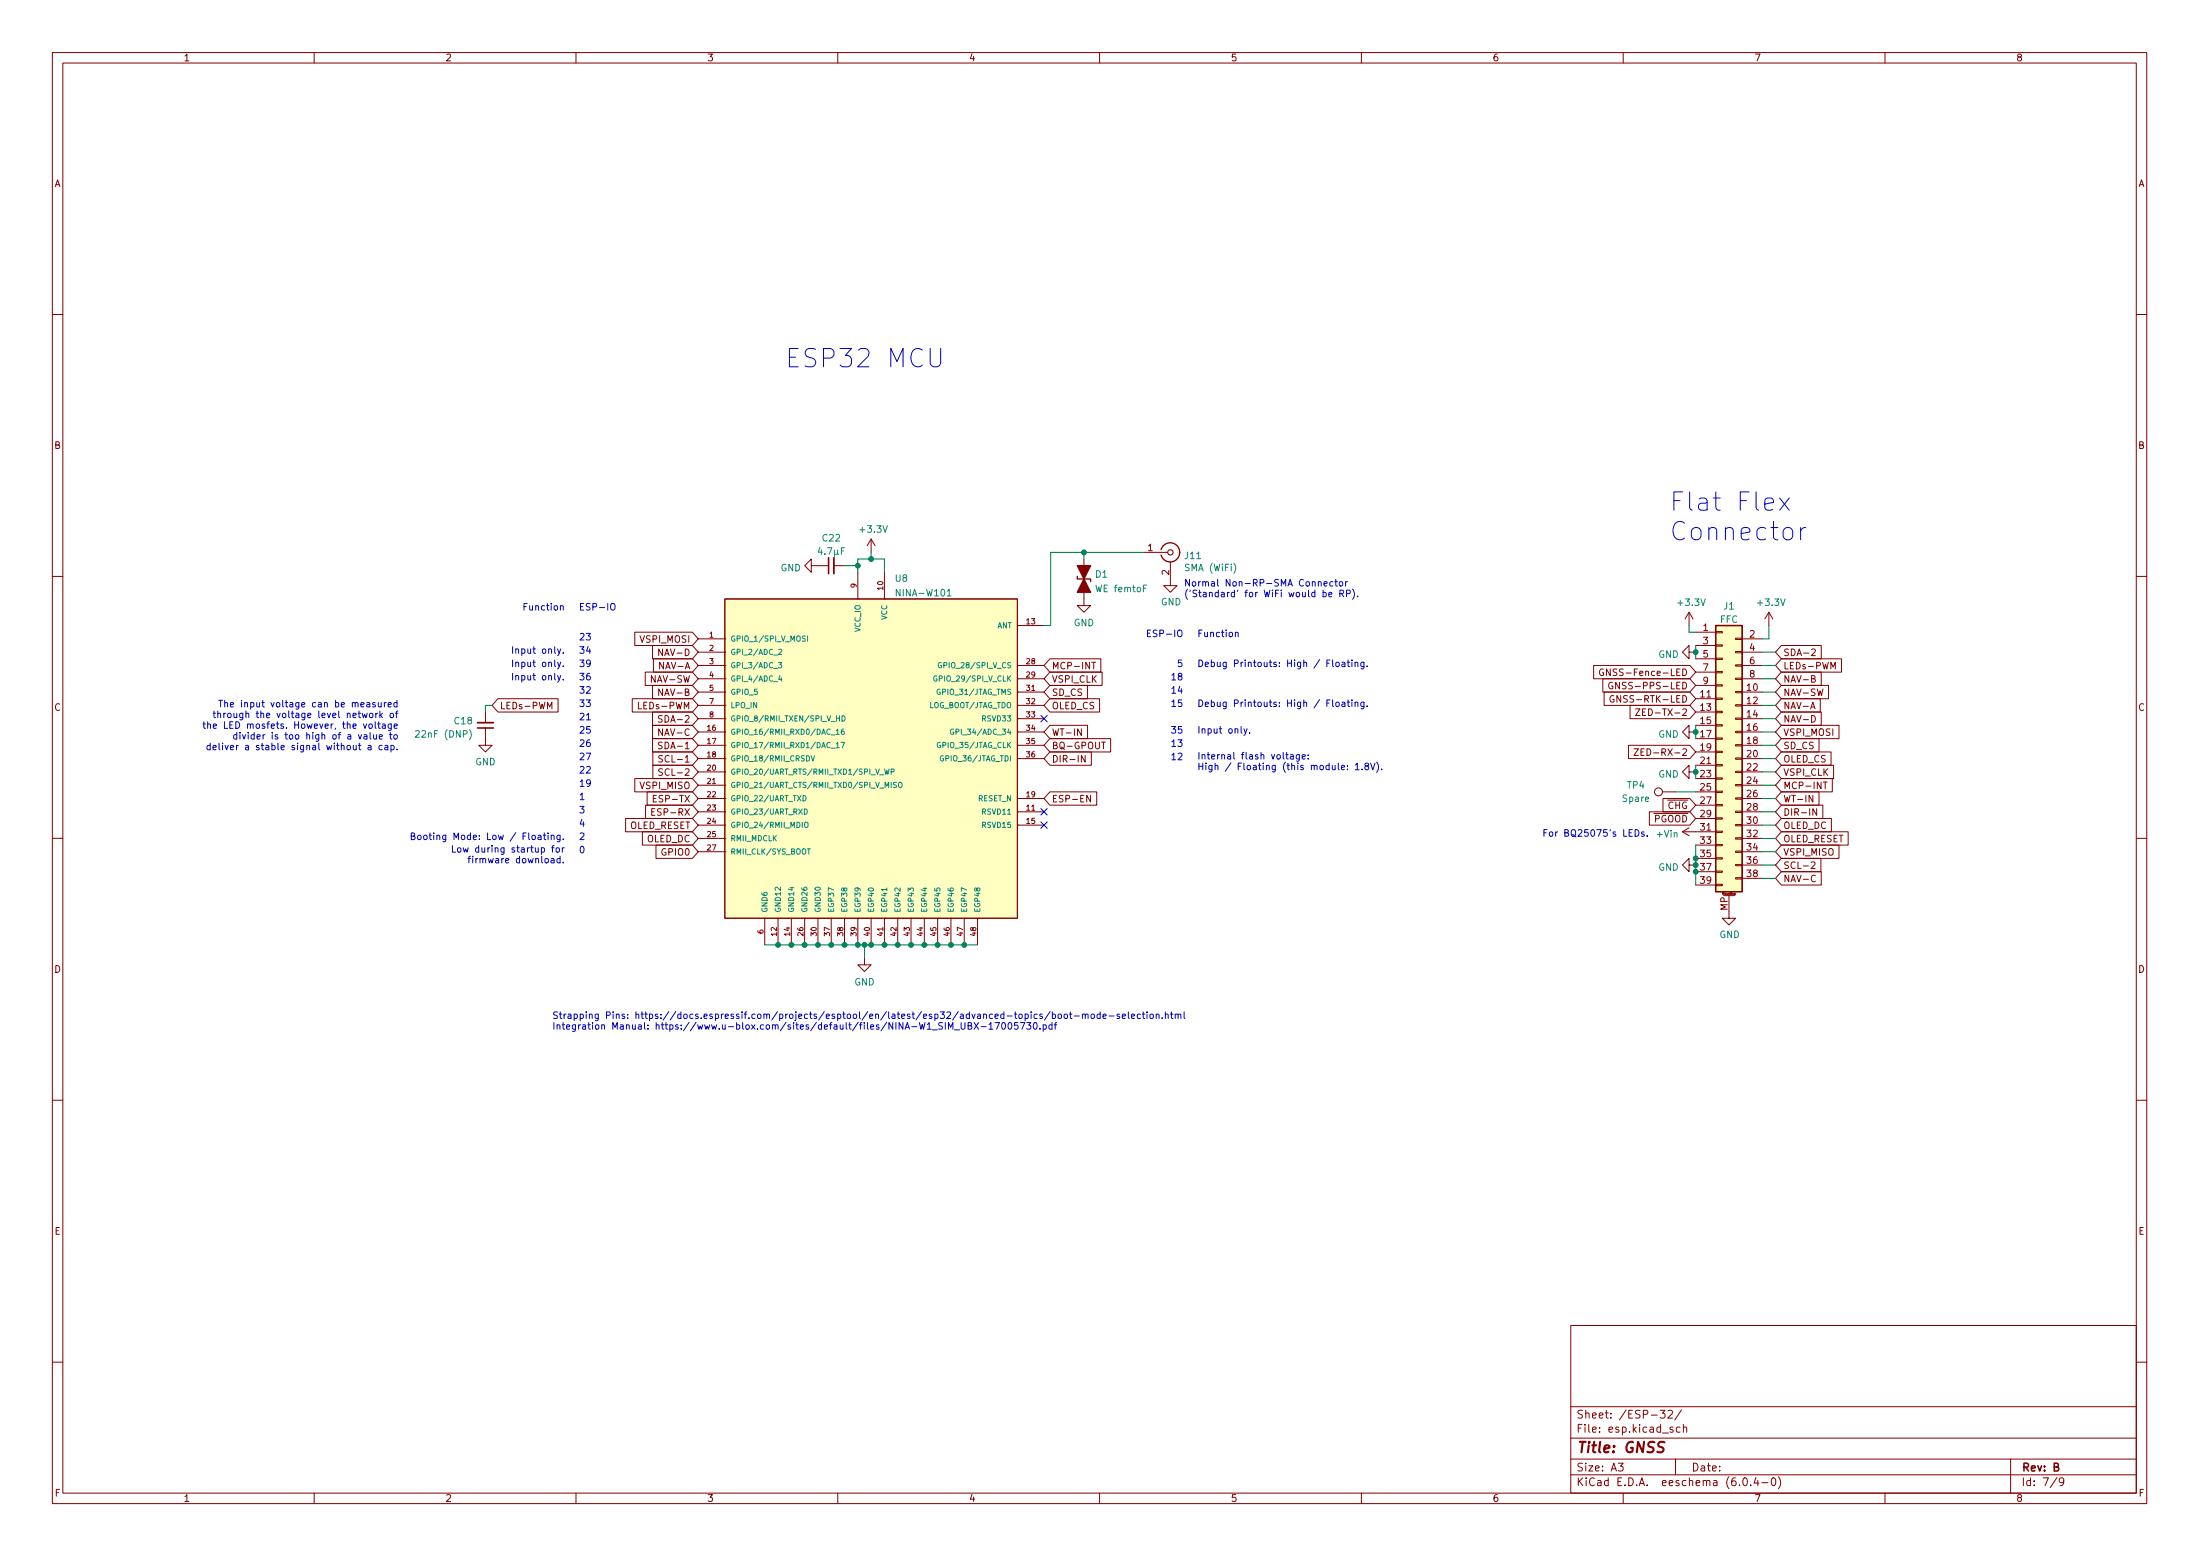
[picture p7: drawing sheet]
<svg xmlns="http://www.w3.org/2000/svg" width="420mm" height="297mm" viewBox="0 0 420 297" stroke-linecap="round" stroke-linejoin="round" font-family="sans-serif">
<g fill="none" stroke="#840000" stroke-width=".19">
<path d="M10 10h400v277h-400zM12 12h396v273h-396zM60 10v2M110 10v2M160 10v2M210 10v2M260 10v2M310 10v2M360 10v2M10 60h2M408 60h2M10 110h2"/>
<path d="M138.4 114.3h55.9v61h-55.9zM154.9 108v-1.3l-1.2 1.3 1.2 1.3v-1.3h3.3M159.3 108h2M163.8 114.3h.1M163.8 109.3v5M166.4 102.9l-.8 1.3M166.4 102.9v2.5M166.4 102.9l.7 1.3M168.9 114.3h.1M168.9 109.3v5M194.3 119.4h.1M194.3 119.4h5.1"/>
<path d="M207 106.7v8.9h1.3l-1.3 1.3-1.3-1.3h1.3M218.4 105.4h4.6M223.5 107.2v4.6h1.3l-1.3 1.3-1.3-1.3h1.3M322.6 116.9l-.8 1.2M322.6 116.9v2.5M322.6 116.9l.7 1.2M337.8 116.9l-.7 1.2M337.8 116.9v2.5M337.8 116.9l.8 1.2M408 110h2M92.7 139v3.3h-1.3l1.3 1.2 1.3-1.2h-1.3M92.7 135.9v2.1"/>
<path d="M95.1 133.4h11.5v2.5h-11.5l-1.1-1.2zM104.6 135.3v-1.2l.4 .9 .4-.9v1.2M120.7 133.4h11.5l1.1 1.3-1.1 1.2h-11.5zM121.2 120.7h11l1.1 1.3-1.1 1.2h-11zM121.9 134.1v1.2h.6M123.2 128.3h9l1.1 1.3-1.1 1.2h-9zM124.6 135.9h7.6l1.1 1.3-1.1 1.3h-7.6zM124.6 138.5h7.6l1.1 1.2-1.1 1.3h-7.6zM124.6 123.2h7.6l1.1 1.3-1.1 1.3h-7.6zM124.6 130.8h7.6l1.1 1.3-1.1 1.3h-7.6zM124.8 125.8h7.4l1.1 1.2-1.1 1.3h-7.4zM126.5 136.7l-.5-.1-.3 .2 .2 .3 .5 .3v.3l-.2 .2-.5-.1"/>
<path d="M126.5 139.1v1.3l-.7-1.3v1.3M126.5 123.9v1.3l-.7-1.3v1.3M126.5 131.5v1.3l-.7-1.3v1.3M133.3 132.1h5.1M133.3 134.7h5.1M133.3 137.2h5.1M133.3 139.7h5.1M133.3 122h5.1M133.3 124.5h5.1M133.3 127h5.1M133.3 129.6h5.1M138.4 139.7h.1"/>
<path d="M138.4 137.2h.1M138.4 134.7h.1M138.4 132.1h.1M138.4 129.6h.1M138.4 127h.1M138.4 124.5h.1M138.4 122h.1M194.3 139.7h.1M194.3 137.2h.1M194.3 134.7h.1M194.3 132.1h.1M194.3 129.6h.1"/>
<path d="M194.3 127h.1M194.3 132.1h5.1M194.3 134.7h5.1M194.3 137.2h5.1M194.3 139.7h5.1M194.3 127h5.1M194.3 129.6h5.1M200.5 128.3h10v2.5h-10l-1.1-1.2zM200.5 125.8h9.7v2.5h-9.7l-1.1-1.3zM200.5 138.5h7.2v2.5h-7.2l-1.1-1.3zM200.5 133.4h9.5v2.5h-9.5l-1.1-1.2zM200.5 130.8h7.2v2.6h-7.2l-1.1-1.3z"/>
<path d="M206.5 139.1v1.3l-.7-1.3v1.3M208.5 126.4h.7M208.9 126.4v1.3M304.4 127h18.3l1.1 1.3-1.1 1.3h-18.3zM306.1 129.6h16.6l1.1 1.2-1.1 1.3h-16.6zM306.2 127.8a.59 .59 0 0 0-.7 .5 .59 .59 0 0 0 .7 .6l.1-.5h-.3M306.3 132.1h16.4l1.1 1.3-1.1 1.3h-16.4zM307.5 127.7v1.3l-.7-1.3v1.3M308 130.3a.59 .59 0 0 0-.8 .6 .59 .59 0 0 0 .8 .6v-.5h-.2M308.2 132.8a.59 .59 0 0 0-.7 .6 .59 .59 0 0 0 .7 .6l.1-.5h-.3M309.3 130.2v1.3l-.7-1.3v1.3M311.3 134.7h11.4l1.1 1.2-1.1 1.3h-11.4z"/>
<path d="M312.4 135.3h.8l-.8 1.3h.8M313.7 135.9h.4M314.3 135.3h-.6v1.3h.6M322.6 139.7v-1.2l-1.3 1.2 1.3 1.3v-1.3h1.2M322.6 124.5v-1.3l-1.3 1.3 1.3 1.3v-1.3h1.2M323.8 120.7h3.9M323.8 133.4h3.9M323.8 135.9h3.9M323.8 138.5h3.9M323.8 123.2h3.9M323.8 125.8h3.9M323.8 128.3h3.9"/>
<path d="M323.8 130.8h3.9M327.7 138.3h1.2v.3h-1.2zM327.7 135.8h1.2v.3h-1.2zM327.7 133.3h1.2v.2h-1.2zM327.7 130.7h1.2v.3h-1.2zM327.7 128.2h1.2v.2h-1.2zM327.7 125.6h1.2v.3h-1.2zM327.7 123.1h1.2v.3h-1.2zM327.7 120.6h1.2v.2h-1.2zM331.5 139.6h1.2v.3h-1.2zM331.5 137.1h1.2v.2h-1.2zM331.5 134.5h1.2v.3h-1.2z"/>
<path d="M331.5 132h1.2v.2h-1.2zM331.5 129.4h1.2v.3h-1.2zM331.5 126.9h1.2v.3h-1.2zM331.5 124.4h1.2v.2h-1.2zM331.5 121.8h1.2v.3h-1.2zM332.7 132.1h3.8M332.7 134.7h3.8M332.7 137.2h3.8M332.7 139.7h3.8M332.7 122h3.8M332.7 124.5h3.8M332.7 127h3.8"/>
<path d="M332.7 129.6h3.8M340.2 138.5h11v2.5h-11l-1.1-1.3zM340.2 123.2h7.6v2.6h-7.6l-1.1-1.3zM340.2 125.8h11.5v2.5h-11.5l-1.1-1.3zM340.2 128.3h7.6v2.5h-7.6l-1.1-1.2zM340.2 133.4h7.4v2.5h-7.4l-1.1-1.2zM340.2 130.8h9v2.6h-9l-1.1-1.3zM340.2 135.9h7.6v2.6h-7.6l-1.1-1.3zM345.8 135.3l.4-1.2 .4 1.2M346 124l.5-.1 .2 .4-.8 .9h.8M346 129.6l.5-.1 .1-.4-.6-.1v1.2h.5l.1-.1 .1-.3-.3-.2M346 136.6a.64 .64 0 0 1 .7 .6 .64 .64 0 0 1-.7 .7z"/>
<path d="M349.7 127.7v-1.3l.4 .9 .4-.9v1.3M119.5 156.2h12.7l1.1 1.3-1.1 1.3h-12.7zM121.2 148.6h11l1.1 1.3-1.1 1.3h-11zM122.7 158.8h9.5l1.1 1.3-1.1 1.2h-9.5zM123.3 153.7h8.9l1.1 1.3-1.1 1.2h-8.9zM123.6 151.2h8.6l1.1 1.2-1.1 1.3h-8.6zM124.5 155h.4M124.6 141h7.6l1.1 1.3-1.1 1.2h-7.6zM124.7 146.1h7.5l1.1 1.3-1.1 1.2h-7.5zM124.7 143.5h7.5l1.1 1.3-1.1 1.3h-7.5zM124.8 152.4h.4M125.1 154.4h-.6v1.2h.6"/>
<path d="M125.4 151.8h-.6v1.3h.6M126.5 141.7h-.5l-.3 .2 .2 .3 .5 .3v.3l-.2 .1h-.5M126.5 146.8h-.5l-.1 .1v.3l.5 .3 .1 .3-.2 .2h-.5M126.5 144.3l-.5-.1-.2 .3 .1 .3 .6 .2v.4l-.2 .1-.5-.1M133.3 142.3h5.1M133.3 144.8h5.1M133.3 147.4h5.1M133.3 149.9h5.1M133.3 152.4h5.1M133.3 155h5.1M133.3 157.5h5.1M138.4 157.5h.1"/>
<path d="M138.4 155h.1M138.4 152.4h.1M138.4 149.9h.1M138.4 147.4h.1M138.4 144.8h.1M138.4 142.3h.1M194.3 157.5h.1M194.3 155h.1M194.3 152.4h.1M194.3 144.8h.1M194.3 142.3h.1M194.3 142.3h5.1"/>
<path d="M194.3 144.8h5.1M194.3 152.4h5.1M194.3 155h5.1M194.3 157.5h5.1M200.5 141h11.6v2.5h-11.6l-1.1-1.2zM200.5 151.2h9v2.5h-9l-1.1-1.3zM200.5 143.5h7.9v2.6h-7.9l-1.1-1.3zM207.2 144.2v1.3l-.7-1.3v1.3M208.3 151.8v1.3l-.8-1.3v1.3M210.4 141.7h.7M311 142.3h11.7l1.1 1.2-1.1 1.3h-11.7zM312.1 142.9h.8l-.8 1.3h.8"/>
<path d="M313.4 143.5h.4M314 142.9h-.6v1.3h.6M315 155h7.7l1.1 1.2-1.1 1.3h-7.7zM317.5 151.2h2.5M317.6 152.4h5.1l1.1 1.3-1.1 1.3h-5.1zM321.3 158.8h6.4M321.3 158.8l1.3 .7M322.6 147.4v-1.3l-1.3 1.3 1.3 1.2v-1.2h1.2M322.6 158l-1.3 .8M323.8 141h3.9M323.8 143.5h3.9M323.8 146.1h3.9"/>
<path d="M323.8 148.6h3.9M323.8 151.2h3.9M323.8 153.7h3.9M323.8 156.2h3.9M327.7 158.7h1.2v.2h-1.2zM327.7 156.1h1.2v.3h-1.2zM327.7 153.6h1.2v.2h-1.2zM327.7 151h1.2v.3h-1.2zM327.7 148.5h1.2v.3h-1.2zM327.7 146h1.2v.2h-1.2zM327.7 143.4h1.2v.3h-1.2zM327.7 140.9h1.2v.2h-1.2z"/>
<path d="M331.5 159.9h1.2v.3h-1.2zM331.5 157.4h1.2v.2h-1.2zM331.5 154.8h1.2v.3h-1.2zM331.5 152.3h1.2v.3h-1.2zM331.5 149.8h1.2v.2h-1.2zM331.5 147.2h1.2v.3h-1.2zM331.5 144.7h1.2v.2h-1.2zM331.5 142.1h1.2v.3h-1.2zM332.7 142.3h3.8M332.7 144.8h3.8M332.7 147.4h3.8M332.7 149.9h3.8"/>
<path d="M332.7 152.4h3.8M332.7 155h3.8M332.7 157.5h3.8M340.2 141h7.2v2.5h-7.2l-1.1-1.2zM340.2 146.1h10v2.5h-10l-1.1-1.2zM340.2 143.5h9.5v2.6h-9.5l-1.1-1.3zM340.2 148.6h9.7v2.6h-9.7l-1.1-1.3zM340.2 151.2h7.2v2.5h-7.2l-1.1-1.3zM340.2 153.7h7.9v2.5h-7.9l-1.1-1.2zM340.2 156.2h9.6v2.6h-9.6l-1.1-1.3zM340.2 158.8h12.8v2.5h-12.8l-1.1-1.2zM346.2 151.8v1.3l-.7-1.3v1.3"/>
<path d="M346.9 154.4v1.2l-.7-1.2v1.2M348.2 149.3h.7M348.6 149.3v1.3M10 160h2M125.3 161.3h6.9l1.1 1.3-1.1 1.3h-6.9zM133.3 160.1h5.1M133.3 162.6h5.1M138.4 162.6h.1M138.4 160.1h.1M146 175.3h.1M146 175.3v5.1M148.6 175.3h.1"/>
<path d="M148.6 175.3v5.1M151.1 175.3h.1M151.1 175.3v5.1M153.7 175.3h.1M153.7 175.3v5.1M156.2 175.3h.1M156.2 175.3v5.1M158.7 175.3h.1M158.7 175.3v5.1M161.3 175.3h.1M161.3 175.3v5.1M163.8 175.3h.1"/>
<path d="M163.8 175.3v5.1M166.4 175.3h.1M166.4 175.3v5.1M168.9 175.3h.1M168.9 175.3v5.1M171.4 175.3h.1M171.4 175.3v5.1M174 175.3h.1M174 175.3v5.1M176.5 175.3h.1M176.5 175.3v5.1M179.1 175.3h.1"/>
<path d="M179.1 175.3v5.1M181.6 175.3h.1M181.6 175.3v5.1M184.1 175.3h.1M184.1 175.3v5.1M186.7 175.3h.1M186.7 175.3v5.1M322.6 165.1v-1.2l-1.3 1.2 1.3 1.3v-1.3h1.2M323.8 161.3h3.9M323.8 163.9h3.9M323.8 166.4h3.9M323.8 168.9h3.9"/>
<path d="M327.7 168.8h1.2v.3h-1.2zM327.7 166.3h1.2v.2h-1.2zM327.7 163.7h1.2v.3h-1.2zM327.7 161.2h1.2v.3h-1.2zM329.2 171h2M330.2 171v4.3h1.3l-1.3 1.3-1.3-1.3h1.3M331.4 170.5v.3l-.2 .1M331.4 170.5l-.2 .1v.2h.2M331.5 167.5h1.2v.3h-1.2zM331.5 165h1.2v.3h-1.2zM331.5 162.5h1.2v.2h-1.2zM332.7 160.1h3.8"/>
<path d="M332.7 162.6h3.8M332.7 165.1h3.8M332.7 167.7h3.8M340.2 161.3h11v2.6h-11l-1.1-1.3zM340.2 163.9h7.6v2.5h-7.6l-1.1-1.3zM340.2 166.4h7.6v2.5h-7.6l-1.1-1.2zM345.9 164.7l.5-.2 .2 .4-.7 .9h.7M346.7 167.2a.6 .6 0 0 0-.8 .4 .6 .6 0 0 0 .6 .7l.2-.1M408 160h2M165.1 182.9v1.3h1.3l-1.3 1.3-1.3-1.3h1.3M10 210h2M408 210h2"/>
<path d="M300 253h108v32h-108zM10 260h2M300 278.5h108M300 274.5h108M300 268.5h108M309.1 279.3h.9l-.5 .6 .4 .1v.7l-.2 .1-.6-.1M317.1 269.2h.9l-.5 .6 .4 .1v.7l-.2 .1-.6-.1M318.6 269.4l.5-.2 .3 .2v.2l-.9 1.1h.9M319.5 272.5l-.4-.1-.2 .2 .1 .2 .5 .2v.3h-.6M320 278.5v3M320.9 272.5l-.5-.1-.3 .3 .2 .6h.6M321.1 269.1l-1.2 2"/>
<path d="M321.5 272.6l.2-.2 .4 .1v.9M321.5 271.9v1.5M384 278.5v6.5M408 260h2M60 285v2M110 285v2M160 285v2M210 285v2M260 285v2M300 281.5h108M310 285v2M333.1 282.2l.1-.1a.8 .8 0 0 1 .5 .8 .8 .8 0 0 1-.5 .7 1 1 0 0 1-.1-1.4z"/>
<path d="M334.4 283.5v.1M335.4 282l-.4 1.1h.9M335.7 282.6v1M336.5 283h1.1M338.5 282.2l.1-.1a.8 .8 0 0 1 .6 .8 .8 .8 0 0 1-.6 .7 1 1 0 0 1-.1-1.4zM339.6 281.9a1.72 1.72 0 0 1 0 2.3M360 285v2M392.9 282l-1.3 2M394.1 282.8l-.3 .2h-.2l-.3-.2 .1-.6 .4-.1 .3 .2a.99 .99 0 0 1-.4 1.3h-.3"/>
<circle cx="316.7" cy="151.2" r=".76"/>
</g>
<path d="M317.9 275.3a.85 .85 0 0 0-1.1 .1 .45 .45 0 0 0 .2 .8l.6 .2a.51 .51 0 0 1 .1 .5 .51 .51 0 0 1-.4 .3l-.8-.1" fill="none" stroke="#840000" stroke-width=".4"/>
<g fill="#ffffc2" stroke="#ffffc2" stroke-width=".19">
<path d="M327.7 119.4h5v50.8h-5z"/>
<path d="M138.4 114.3h55.9v61h-55.9z"/>
</g>
<path d="M205.7 110v.5h2.6v.5M221.7 104.9a1.81 1.81 0 0 1 2-1.3 1.81 1.81 0 0 1 1.6 1.8M225.3 105.4a1.81 1.81 0 0 1-1.6 1.9 1.81 1.81 0 0 1-2-1.3M327.7 119.4h5v50.8h-5z" fill="none" stroke="#840000" stroke-width=".25"/>
<g fill="none" stroke="#008484" stroke-width=".19">
<path d="M180.9 113.8h.7M219 111.7h-.6v1.3M79.4 139.6l.4-.1 .3 .3-.8 .9h.8M89.6 139.3a1.46 1.46 0 0 1 0 1.9M148.7 126.5h.6l-.3 .4 .2 .1v.4l-.1 .1-.4-.1M148.7 124l.4-.1 .2 .3-.6 .8h.6M149 129l-.3 .7h.6M149.2 129.4v.6M153.8 121.4l-.5 .1v.3l.4 .2 .1 .2-.2 .2h-.4M154.2 121.4v1M159.7 139.5l.3-.3v1M159.7 137.1h.6"/>
<path d="M160.3 136.6v1.1M160.8 136.6a.51 .51 0 0 1 .6 .5 .51 .51 0 0 1-.6 .6zM161.1 139.2h-.2l-.2 .2v.6l.2 .2 .3-.1-.1-.5h-.2l-.2 .2M178.9 129.1a.46 .46 0 0 0-.6 .4 .46 .46 0 0 0 .6 .4v-.3h-.1M179.5 131.6a.46 .46 0 0 0-.6 .5 .46 .46 0 0 0 .7 .4v-.4h-.2M179.8 126.5a.46 .46 0 0 0-.6 .5 .46 .46 0 0 0 .6 .4v-.3h-.2M182.1 139.2a.46 .46 0 0 0-.6 .5 .46 .46 0 0 0 .6 .4v-.3h-.2M153.4 151.9a.51 .51 0 0 1 .5 .5 .51 .51 0 0 1-.5 .5zM153.6 154.4a.51 .51 0 0 1 .6 .5 .51 .51 0 0 1-.6 .5zM153.7 157.1l.2-.1 .4 .1v.5l-.1 .3-.3 .1-.2-.2zM154.9 144.3l.3 1 .4-1M158.7 140.3h.8"/>
<path d="M158.7 142.8h.8M159.7 142l.3-.3v1M159.7 140.2h.6M159.7 142.7h.6M160.6 141.7h.7l-.4 1M168.9 146.8l.3 1 .2-.7 .2 .7 .2-1M170.2 147.3h.5v-.4l-.5-.1v1M171.2 149.4h-.5v.3l.4 .2 .1 .3-.2 .2-.4-.1M171.6 149.5l.2-.2 .4 .2 .1 .5-.2 .3-.3 .1-.2-.2zM179.6 141.8a.46 .46 0 0 0-.6 .4 .46 .46 0 0 0 .6 .4v-.3h-.2M180.2 144.3a.46 .46 0 0 0-.6 .5 .46 .46 0 0 0 .6 .4v-.4h-.2M154.2 162h.6"/>
<path d="M154.5 162v1.1"/>
</g>
<path d="M159.3 106.5v3M91.2 138h3" fill="none" stroke="#840000" stroke-width=".33"/>
<path d="M158.2 106.5v3M91.2 139h3" fill="none" stroke="#840000" stroke-width=".3"/>
<g fill="#840000" stroke="#840000" stroke-width=".25">
<path d="M207 110.5l1.3 2.6h-2.6z"/>
<path d="M205.7 108h2.6l-1.3 2.5z"/>
</g>
<circle cx="223.5" cy="105.4" r=".51" fill="none" stroke="#840000" stroke-width=".2"/>
<g fill="none" stroke="#0000c2" stroke-width=".19">
<path d="M177.6 66.5v2.9l.4 .5 .3 .1h.7l.3-.1 .3-.5v-2.9M339.9 95.1l1.8 2.3M341.7 95.1l-1.8 2.3M116.7 115.4l.2-.2a.43 .43 0 0 1 .6 .4v.4a.42 .42 0 0 1-.5 .5 .42 .42 0 0 1-.4-.5zM251.8 111.2l.2-.2 .3 .1v.8M252.7 113.1h.3l.3 .2-.1 .6h-.5M252.9 111.5l.6-.2-.1-.2-.4-.1-.1 .2v.6h.5M253.8 113.5l.6-.1-.1-.3h-.3l-.2 .2v.6h.5M254.6 111.1l-.4-.1-.2 .3 .1 .5h.5M254.9 111h.5M255.1 110.6v1.1l.3 .2M255.8 111.2l.2-.2 .4 .2v.4l-.1 .2-.3 .1-.2-.1z"/>
<path d="M255.9 113.3h.6l.1-.2v-.3l-.7-.1v1.2M256.2 113.3l.4 .6M257 111v.9M257.2 113.3h.6l.1-.2-.1-.3-.6-.1v1.2M257.3 111l-.3 .3M258.3 112.5a1.46 1.46 0 0 1 0 1.9M259.3 113.8v.1M343.9 100.7v2.3M344.9 100.7a.9 .9 0 0 0-1 .7M38.7 138.2h.5M38.9 137.8v1.1l.3 .1M39.7 138.3l.1-.1 .3 .1 .1 .7"/>
<path d="M39.7 137.8v1.2M40.7 136.2h.5M40.7 138.6l.6-.1v-.2l-.4-.1-.2 .2 .1 .6h.5M40.9 135.7v1.1l.3 .2M41.6 136.3l.2-.1h.3v.8M41.6 135.7v1.3M41.8 133.7h.7M42.1 133.7v1.3M42.7 136.2v.8M42.9 137.8v1.2h.6M42.9 134.2l.2-.1 .3 .1 .1 .8M42.9 133.7v1.3"/>
<path d="M43.1 136.2l-.4 .2M43.6 136.2h.3l.2 .2v.4l-.2 .2-.3-.1-.1-.1zM44 134.5l.6-.1v-.2l-.4-.1-.2 .2 .1 .6h.5M44.7 136.2v.7l.3 .1 .2-.1M45.2 136.2v.8M45.2 139.8v1.3M48.5 139.8v1.3M74.6 139.8v1.1l.3 .2M74.6 136.2h.3l.3 .2v.4l-.3 .2-.3-.1-.1-.1zM75.3 138.6l.6-.1-.1-.2-.3-.1-.2 .2v.6h.5M75.5 136.2h.5M75.8 134.2l-.3-.1-.3 .3 .1 .5h.5"/>
<path d="M75.8 133.7v1.3M76 135.7l-.3 .2v1.1M97.9 123.5v1.2M97.9 126v1.3M97.9 128.5v1.3M98.5 129.1l.2-.1h.3v.8M98.5 124l.2-.1h.3v.8M98.5 126.5l.2-.1 .3 .1v.8M98.5 123.9v.8M98.5 126.4v.9M98.5 129v.8M107.6 129.7v.1"/>
<path d="M107.6 124.6v.1M107.6 127.1v.2M112 137.4h.7M219.1 120.9h.5M219.8 120.3h-.7v1.2h.7M235.9 120.8l.2-.1 .3 .1 .1 .7M235.9 120.7v.8M237.6 139.1l.3 .9M238.2 139.1l-.5 1.2-.1 .1M238.7 139.8v.2M254.5 126v1.1l.2 .2M254.5 133.6v1.1l.2 .2"/>
<path d="M255.2 126.5l.3-.1 .3 .3v.3l-.3 .3-.3-.1-.1-.2zM255.2 134.1l.3-.1 .3 .3v.3l-.3 .3-.3-.1-.1-.2zM256.3 126.5h.5l.1 .8M256.3 134.1h.5l.1 .8M256.9 126.7l-.5 .1-.1 .2 .1 .3 .5-.1M256.9 134.3l-.5 .1-.1 .2 .1 .3 .5-.1M257.3 126.4h.5M257.3 134h.5M257.5 126v1.1l.3 .2M257.5 133.6v1.1l.3 .2M258.2 126v.1M258.2 133.6v.1"/>
<path d="M258.2 126.4v.9M258.2 134v.9M258.8 126.5l.2-.1 .3 .1v.8M258.8 134.2l.2-.2 .3 .1v.8M258.8 126.4v.9M258.8 134v.9M260.5 126.4v1l-.3 .3-.3-.1M260.5 126.5l-.4-.1-.2 .3 .1 .5h.5M260.5 134v1.1l-.3 .2-.3-.1M260.5 134.1l-.4-.1-.2 .3 .1 .5h.5M261.1 127.1v.2M261.1 134.8v.1"/>
<path d="M40.1 142.4l-.3-.1-.3 .2 .2 .6h.4M40.1 141.9v1.2M40.7 142.7l.6-.1-.1-.2-.3-.1-.2 .2v.6h.5M41.8 141.9v1.1l.2 .1M42.5 141.9v.1M42.5 142.3v.8M43 142.3l.3 .8 .3-.8M44 142.7l.6-.1v-.2l-.4-.1-.2 .2 .1 .6h.5M45.2 140.3l-.3-.1-.3 .3 .1 .5h.5M45.8 140.2v.9M46.3 140.2l.3 .9 .3-.9M47.4 140.2v.9"/>
<path d="M48.5 140.3l-.3-.1-.3 .3 .2 .5h.4M49.1 140.7l.6-.2-.1-.2-.3-.1-.2 .2 .1 .6h.4M74.4 140.2h.5M74.7 142.4l.3-.1 .3 .2-.1 .6h-.5M74.7 142.3v1.3M75.3 140.3l.3-.1 .3 .3v.4l-.3 .2-.3-.1-.1-.1zM75.8 143v.1M78.5 159.6h.6v-.5l-.6-.1v1.3h.5l.2-.1 .1-.3-.3-.3M79.9 159.5l.3-.1 .2 .3v.3l-.2 .3-.3-.1-.1-.2zM81 159.5l.3-.1 .3 .3v.3l-.3 .3-.3-.1-.1-.2zM81.9 159.4h.5M82.1 159v1.1l.3 .2"/>
<path d="M107 159.4v1.1l-.3 .2-.3-.1M107 159.5l-.4-.1-.2 .3 .1 .5h.5M245.5 144.1h.5M245.7 143.6v1.1l.3 .2M246.5 144.1h.4l.1 .8M247 144.4h-.4l-.2 .2 .2 .3 .4-.1M248.1 144.1v1l-.2 .2h-.3M248.1 144.1h-.3l-.3 .2 .2 .5h.4M248.7 144.5l.6-.1-.1-.3h-.3l-.2 .1 .1 .6h.4M249.8 144.8v.1M249.8 144.1v.1M256.2 146.5l.6-.1-.1-.2-.3-.1-.2 .2 .1 .6h.4"/>
<path d="M257.3 146.8v.1M257.3 146.2v.1M258.9 146l.3-.3v1.2M258.9 146.9h.7M260.1 146.8v.1M260.9 146.2l-.2-.2v-.2l.2-.1h.4v.4l-.5 .2-.1 .2v.2l.2 .2h.3l.2-.2v-.2l-.2-.3M261.8 145.7l.4 1.2 .4-1.2M262.9 145.5a1.46 1.46 0 0 1 0 1.9M263.9 146.8v.1M294.9 159h.4M295.5 158.4h-.6v1.2M296 158.9l.3-.1 .3 .2v.4l-.3 .2h-.3l-.1-.2z"/>
<path d="M86.4 161.4v1.3h.6M87.5 161.9l.3-.1 .2 .3v.3l-.2 .3-.3-.1-.1-.2zM88.5 161.8l.2 .9 .2-.6 .3 .6 .2-.9M89.4 163.9h.5M89.9 163.5l-.4 .1v1.1M90.3 163.9v.8M106.3 161.9l.3-.1 .2 .3v.3l-.2 .3-.3-.1-.1-.2zM107.4 161.8v.9M107.6 164.6v.1M107.6 160.2v.1M107.8 161.8l-.4 .3M181.1 196.5v-1.3l.5 .9 .4-.9v1.3"/>
<path d="M182.3 196.6h1M183.6 195.2v1l.2 .3h.2l.3-.3v-1M184.9 195.8h.5l.1-.5-.6-.1v1.3h.5l.2-.1v-.3l-.3-.3M186 195.2l.9 1.3M186.9 195.2l-.9 1.3M187.4 196h.9M188.9 195.6l.3-.4v1.3M188.9 196.5h.7M190 195.2h.9l-.6 1.3M191.4 195.3l.2-.1a.68 .68 0 0 1 .4 .6 .68 .68 0 0 1-.4 .7l-.3-.5zM192.7 195.3l.1-.1a.68 .68 0 0 1 .5 .6 .68 .68 0 0 1-.5 .7 .84 .84 0 0 1-.1-1.2zM194.4 195.2h-.6l-.1 .6 .2-.1 .4 .1 .1 .1v.5l-.2 .1-.5-.1"/>
<path d="M194.9 195.2h.8l-.5 1.3M196.1 195.2h.8l-.5 .5 .4 .1v.6l-.2 .1-.5-.1M197.5 195.3l.2-.1a.68 .68 0 0 1 .4 .6 .68 .68 0 0 1-.4 .7l-.4-.5zM198.1 193.6h-.4l-.2 .2 .1 .6h.5M198.6 196.4v.1M199 193.6h-.3l-.1 .2v.1l.4 .2v.3h-.4M199.2 195.7l.4-.1 .2 .3-.1 .5h-.5M199.2 195.6v1.3M200.6 193.1l-1.1 1.6M200.9 195.7l-.3-.1-.3 .3 .1 .5h.5M200.9 195.2v1.3M201 193.6h.3l.3 .2-.1 .6h-.5"/>
<path d="M201 193.2v1.2M201.3 195.6h.5M201.8 195.2l-.3 .2v1.1M202.2 193.6h.3l.2 .2v.4l-.2 .2h-.3l-.1-.2zM203.3 193.6h.3l.3 .2v.4l-.3 .2h-.3l-.1-.2zM204.2 193.6h.5M204.4 193.2v1.1l.3 .1M205.2 193.9h.9M206.7 193.7l.2-.1h.3l.1 .8M206.7 193.6v.8M207.3 193.8l.1-.2h.4v.8M208.5 193.6h.3l.2 .2v.4l-.2 .2h-.3l-.1-.2z"/>
<path d="M210.1 193.6h-.4l-.2 .2 .1 .6h.5M210.1 193.2v1.2M210.7 194l.6-.1-.1-.3h-.4l-.1 .2v.6h.5M211.8 193.9h1M213.8 193.6h-.3l-.2 .2 .1 .1 .4 .2v.3h-.5M214.3 194l.6-.1v-.3h-.4l-.2 .2 .1 .6h.5M215.5 193.2v1.1l.2 .1M216.1 194l.6-.1-.1-.3h-.3l-.2 .2 .1 .6h.4M217.8 193.6h-.4l-.2 .2 .1 .6h.5M218.2 193.6h.4M218.3 193.2v1.1l.3 .1M219.1 193.2v.1"/>
<path d="M219.1 193.6v.8M219.7 193.6h.3l.3 .2v.4l-.3 .2h-.3l-.1-.2zM220.8 193.7l.2-.1h.3l.1 .8M220.8 193.6v.8M222 194.3v.1M222.6 193.7l.1-.1h.4v.8M222.6 193.2v1.2M223.5 193.6h.5M223.7 193.2v1.1l.3 .1M224.4 193.7l.2-.1h.3l.1 .8M224.4 193.6v.8M225 193.8l.2-.2h.3v.8"/>
<path d="M226.1 193.2v1.1l.2 .1"/>
</g>
<g fill="none" stroke="#008400" stroke-width=".19">
<path d="M161.3 108h2.5M163.8 109.3v-2.6h5.1v2.6M166.4 105.4v1.3M207 105.4v1.3M218.4 105.4h-17.7v14h-1.3M322.6 119.4v1.3h1.2M337.8 119.4v2.6h-1.3M94 134.7h-1.3v1.2M323.8 123.2v2.6M323.8 138.5v2.5M336.5 134.7h2.6M336.5 139.7h2.6"/>
<path d="M336.5 124.5h2.6M336.5 127h2.6M336.5 137.2h2.6M336.5 132.1h2.6M336.5 129.6h2.6M320 151.2h3.8M323.8 146.1v2.5M336.5 149.9h2.6M336.5 155h2.6M336.5 152.4h2.6M336.5 144.8h2.6M336.5 142.3h2.6"/>
<path d="M336.5 147.4h2.6M336.5 157.5h2.6M323.8 161.3v7.6M336.5 167.7h2.6M336.5 162.6h2.6M336.5 165.1h2.6M336.5 160.1h2.6M146 180.4h40.7M165.1 180.4v2.5"/>
</g>
<path d="M198.8 136.6l1.2 1.2M200 136.6l-1.2 1.2M198.8 156.9l1.2 1.2M198.8 154.4l1.2 1.2M200 156.9l-1.2 1.2M200 154.4l-1.2 1.2" fill="none" stroke="#000084" stroke-width=".19"/>
<g fill="#008400" stroke="#008400" stroke-width=".19">
<circle cx="158.7" cy="180.4" r=".46"/>
<circle cx="156.2" cy="180.4" r=".46"/>
<circle cx="161.3" cy="180.4" r=".46"/>
<circle cx="176.5" cy="180.4" r=".46"/>
<circle cx="171.4" cy="180.4" r=".46"/>
<circle cx="174" cy="180.4" r=".46"/>
<circle cx="179.1" cy="180.4" r=".46"/>
<circle cx="184.1" cy="180.4" r=".46"/>
<circle cx="181.6" cy="180.4" r=".46"/>
<circle cx="148.6" cy="180.4" r=".46"/>
<circle cx="151.1" cy="180.4" r=".46"/>
<circle cx="153.7" cy="180.4" r=".46"/>
<circle cx="163.8" cy="180.4" r=".46"/>
<circle cx="168.9" cy="180.4" r=".46"/>
<circle cx="207" cy="105.4" r=".46"/>
<circle cx="166.4" cy="180.4" r=".46"/>
<circle cx="165.1" cy="180.4" r=".46"/>
<circle cx="163.8" cy="108" r=".46"/>
<circle cx="166.4" cy="106.7" r=".46"/>
<circle cx="323.8" cy="166.4" r=".46"/>
<circle cx="323.8" cy="163.9" r=".46"/>
<circle cx="323.8" cy="165.1" r=".46"/>
<circle cx="323.8" cy="147.4" r=".46"/>
<circle cx="323.8" cy="139.7" r=".46"/>
<circle cx="323.8" cy="124.5" r=".46"/>
</g>
<g font-size="4.9" fill="#0000c2">
<text x="149.9" y="70.2">ESP32 MCU</text>
<text x="318.8" y="97.6">Flat Flex</text>
<text x="318.8" y="103.2">Connector</text>
</g>
<text font-size="2.8" fill="#840000" x="301" y="277.3">Title: GNSS</text>
<g font-size="2.1" fill="#840000">
<text x="301" y="273.5">File: esp.kicad_sch</text>
<text x="301" y="270.8">Sheet: /ESP-32/</text>
<text x="301" y="280.9">Size: A3</text>
<text x="323" y="280.9">Date:</text>
<text x="386" y="280.9">Rev: B</text>
<text x="301" y="283.7">KiCad E.D.A. eeschema (6.0.4-0)</text>
<text x="386" y="283.7">Id: 7/9</text>
</g>
<g font-size="1.8" fill="#840000">
<text x="35" y="11.7">1</text>
<text x="85" y="11.7">2</text>
<text x="135" y="11.7">3</text>
<text x="185" y="11.7">4</text>
<text x="235" y="11.7">5</text>
<text x="285" y="11.7">6</text>
<text x="335" y="11.7">7</text>
<text x="385" y="11.7">8</text>
<text x="10.3" y="35.7">A</text>
<text x="408.3" y="35.7">A</text>
<text x="10.3" y="85.7">B</text>
<text x="408.3" y="85.7">B</text>
<text x="219.2" y="105.2">1</text>
<text x="223.3" y="109.7" transform="rotate(-90 223.3 109.7)">2</text>
<text x="122.4" y="122.7">VSPI_MOSI</text>
<text x="126.3" y="125.2">NAV-D</text>
<text x="325.3" y="120.4">1</text>
<text x="325.3" y="123">3</text>
<text x="325.3" y="125.5">5</text>
<text x="334.2" y="121.7">2</text>
<text x="334.2" y="124.2">4</text>
<text x="340.5" y="125.2">SDA-2</text>
<text x="124.7" y="130.3">NAV-SW</text>
<text x="126.3" y="127.8">NAV-A</text>
<text x="200.8" y="130.3">VSPI_CLK</text>
<text x="200.8" y="127.8">MCP-INT</text>
<text x="307.6" y="129">GNSS-Fence-LED</text>
<text x="309.2" y="131.6">GNSS-PPS-LED</text>
<text x="325.3" y="128.1">7</text>
<text x="325.3" y="130.6">9</text>
<text x="333.7" y="131.9">10</text>
<text x="334.2" y="126.8">6</text>
<text x="334.2" y="129.3">8</text>
<text x="340.5" y="127.8">LEDs-PWM</text>
<text x="340.5" y="130.3">NAV-B</text>
<text x="10.3" y="135.7">C</text>
<text x="95.4" y="135.4">LEDs-PWM</text>
<text x="122.5" y="135.4">LEDs-PWM</text>
<text x="126.3" y="132.8">NAV-B</text>
<text x="126.6" y="137.9">SDA-2</text>
<text x="200.8" y="135.4">OLED_CS</text>
<text x="200.8" y="132.8">SD_CS</text>
<text x="309.1" y="134.1">GNSS-RTK-LED</text>
<text x="314.5" y="136.7">ZED-TX-2</text>
<text x="324.8" y="133.1">11</text>
<text x="324.8" y="135.7">13</text>
<text x="333.7" y="134.4">12</text>
<text x="333.7" y="136.9">14</text>
<text x="340.5" y="135.4">NAV-A</text>
<text x="340.5" y="132.8">NAV-SW</text>
<text x="340.5" y="137.9">NAV-D</text>
<text x="408.3" y="135.7">C</text>
<text x="126.3" y="140.5">NAV-C</text>
<text x="126.6" y="143">SDA-1</text>
<text x="200.8" y="143">BQ-GPOUT</text>
<text x="200.8" y="140.5">WT-IN</text>
<text x="324.8" y="138.2">15</text>
<text x="324.8" y="140.8">17</text>
<text x="324.8" y="143.3">19</text>
<text x="333.7" y="139.5">16</text>
<text x="333.7" y="142">18</text>
<text x="340.5" y="143">SD_CS</text>
<text x="340.5" y="140.5">VSPI_MOSI</text>
<text x="126.8" y="148.1">SCL-2</text>
<text x="126.8" y="145.5">SCL-1</text>
<text x="200.8" y="145.5">DIR-IN</text>
<text x="314.3" y="144.3">ZED-RX-2</text>
<text x="324.8" y="145.8">21</text>
<text x="324.8" y="148.4">23</text>
<text x="333.7" y="144.6">20</text>
<text x="333.7" y="147.1">22</text>
<text x="333.7" y="149.6">24</text>
<text x="340.5" y="148.1">VSPI_CLK</text>
<text x="340.5" y="145.5">OLED_CS</text>
<text x="122.4" y="150.6">VSPI_MISO</text>
<text x="125.3" y="155.7">ESP-RX</text>
<text x="125.5" y="153.2">ESP-TX</text>
<text x="200.8" y="153.2">ESP-EN</text>
<text x="317.1" y="154.4">~{CHG}</text>
<text x="324.8" y="150.9">25</text>
<text x="324.8" y="153.5">27</text>
<text x="324.8" y="156">29</text>
<text x="333.7" y="152.2">26</text>
<text x="333.7" y="154.7">28</text>
<text x="340.5" y="150.6">MCP-INT</text>
<text x="340.5" y="153.2">WT-IN</text>
<text x="340.5" y="155.7">DIR-IN</text>
<text x="120.1" y="158.2">OLED_RESET</text>
<text x="123.5" y="160.8">OLED_DC</text>
<text x="314.5" y="157">~{PGOOD}</text>
<text x="324.8" y="158.5">31</text>
<text x="324.8" y="161.1">33</text>
<text x="333.7" y="157.3">30</text>
<text x="333.7" y="159.8">32</text>
<text x="340.5" y="158.2">OLED_DC</text>
<text x="340.5" y="160.8">OLED_RESET</text>
<text x="126.5" y="163.3">GPIO0</text>
<text x="324.8" y="163.6">35</text>
<text x="324.8" y="166.2">37</text>
<text x="333.7" y="162.3">34</text>
<text x="333.7" y="164.9">36</text>
<text x="333.7" y="167.4">38</text>
<text x="340.5" y="163.3">VSPI_MISO</text>
<text x="340.5" y="165.9">SCL-2</text>
<text x="324.8" y="168.7">39</text>
<text x="329.9" y="173.8" transform="rotate(-90 329.9 173.8)">MP</text>
<text x="340.5" y="168.4">NAV-C</text>
<text x="10.3" y="185.7">D</text>
<text x="408.3" y="185.7">D</text>
<text x="10.4" y="235.7">E</text>
<text x="408.4" y="235.7">E</text>
<text x="10.4" y="285.7">F</text>
<text x="35" y="286.7">1</text>
<text x="85" y="286.7">2</text>
<text x="135" y="286.7">3</text>
<text x="185" y="286.7">4</text>
<text x="235" y="286.7">5</text>
<text x="285" y="286.7">6</text>
<text x="335" y="286.7">7</text>
<text x="385" y="286.7">8</text>
<text x="408.4" y="285.7">F</text>
</g>
<g font-size="1.8" fill="#008484">
<text x="164.4" y="101.7">+3.3V</text>
<text x="156.4" y="105.9">þÿ 4 . 7 µ F</text>
<text x="157.1" y="103.4">C22</text>
<text x="226.4" y="106.7">J11</text>
<text x="149.1" y="109.1">GND</text>
<text x="171" y="111.1">U8</text>
<text x="171.6" y="113.8">NINA-W101</text>
<text x="209.2" y="110.3">D1</text>
<text x="209.5" y="113">WE femtoF</text>
<text x="226.6" y="109">SMA (WiFi)</text>
<text x="205" y="119.5">GND</text>
<text x="221.7" y="115.6">GND</text>
<text x="320.6" y="115.7">+3.3V</text>
<text x="328.5" y="118.9">FFC</text>
<text x="329.2" y="116.4">J1</text>
<text x="335.9" y="115.7">+3.3V</text>
<text x="316.7" y="125.6">GND</text>
<text x="79.9" y="140.8">22nF (DNP)</text>
<text x="86.8" y="138.3">C18</text>
<text x="316.7" y="140.8">GND</text>
<text x="90.7" y="146.1">GND</text>
<text x="316.7" y="148.4">GND</text>
<text x="310" y="153.1">Spare</text>
<text x="310.8" y="150.5">TP4</text>
<text x="316.5" y="159.9">+Vin</text>
<text x="316.7" y="166.2">GND</text>
<text x="328.4" y="179.1">GND</text>
<text x="163.1" y="188.1">GND</text>
</g>
<g font-size="1.8" fill="#0000c2">
<text x="226.1" y="111.9">Normal Non-RP-SMA Connector</text>
<text x="226.1" y="114">('Standard' for WiFi would be RP).</text>
<text x="100.5" y="116.5">Function</text>
<text x="110.5" y="116.5">ESP-IO</text>
<text x="99" y="124.8">Input only.</text>
<text x="110.5" y="124.8">34</text>
<text x="110.5" y="122.2">23</text>
<text x="220.1" y="121.6">ESP-IO</text>
<text x="228.6" y="121.6">Function</text>
<text x="99" y="129.9">Input only.</text>
<text x="99" y="127.3">Input only.</text>
<text x="110.5" y="127.3">39</text>
<text x="110.5" y="129.9">36</text>
<text x="224.1" y="129.9">18</text>
<text x="225.1" y="127.3">5</text>
<text x="228.6" y="127.3">Debug Printouts: High / Floating.</text>
<text x="45.8" y="137.1">through the voltage level network of</text>
<text x="46.6" y="135">The input voltage can be measured</text>
<text x="110.5" y="132.4">32</text>
<text x="110.5" y="134.9">33</text>
<text x="110.5" y="137.5">21</text>
<text x="224.1" y="134.9">15</text>
<text x="224.1" y="132.4">14</text>
<text x="228.6" y="134.9">Debug Printouts: High / Floating.</text>
<text x="43.6" y="139.1">the LED mosfets. However, the voltage</text>
<text x="45.5" y="143.2">deliver a stable signal without a cap.</text>
<text x="50.2" y="141.2">divider is too high of a value to</text>
<text x="110.5" y="140">25</text>
<text x="110.5" y="142.6">26</text>
<text x="224.1" y="142.6">13</text>
<text x="224.1" y="140">35</text>
<text x="228.6" y="140">Input only.</text>
<text x="110.5" y="145.1">27</text>
<text x="110.5" y="147.6">22</text>
<text x="224.1" y="145.1">12</text>
<text x="228.6" y="145">Internal flash voltage:</text>
<text x="228.6" y="147">High / Floating (this module: 1.8V).</text>
<text x="110.5" y="150.2">19</text>
<text x="110.5" y="155.3">3</text>
<text x="110.5" y="152.7">1</text>
<text x="82.7" y="160.3">Booting Mode: Low / Floating.</text>
<text x="110.5" y="160.3">2</text>
<text x="110.5" y="157.8">4</text>
<text x="297.1" y="159.7">For BQ25075's LEDs.</text>
<text x="89.1" y="162.7">Low during startup for</text>
<text x="91.3" y="164.8">firmware download.</text>
<text x="110.5" y="162.9">0</text>
<text x="105.4" y="194.5">Strapping Pins: https://docs.espressif.com/projects/esptool/en/latest/esp32/advanced-topics/boot-mode-selection.html</text>
<text x="105.4" y="196.5">Integration Manual: https://www.u-blox.com/sites/default/files/NINA-W1_SIM_UBX-17005730.pdf</text>
</g>
<g font-size="1.4" fill="#840000">
<text x="163.6" y="112.2" transform="rotate(-90 163.6 112.2)">9</text>
<text x="168.7" y="112.6" transform="rotate(-90 168.7 112.6)">10</text>
<text x="196.1" y="119.2">13</text>
<text x="135.5" y="121.7">1</text>
<text x="135.5" y="124.2">2</text>
<text x="135.5" y="126.8">3</text>
<text x="135.5" y="129.3">4</text>
<text x="135.5" y="131.9">5</text>
<text x="196.1" y="126.8">28</text>
<text x="196.1" y="129.3">29</text>
<text x="196.1" y="131.9">31</text>
<text x="135.5" y="134.4">7</text>
<text x="135.5" y="136.9">8</text>
<text x="196.1" y="134.4">32</text>
<text x="196.1" y="136.9">33</text>
<text x="135.1" y="139.5">16</text>
<text x="135.1" y="142">17</text>
<text x="196.1" y="139.5">34</text>
<text x="196.1" y="142">35</text>
<text x="135.1" y="144.6">18</text>
<text x="135.1" y="147.1">20</text>
<text x="135.1" y="149.6">21</text>
<text x="196.1" y="144.6">36</text>
<text x="135.1" y="152.2">22</text>
<text x="135.1" y="154.7">23</text>
<text x="196.1" y="154.7">11</text>
<text x="196.1" y="152.2">19</text>
<text x="135.1" y="157.3">24</text>
<text x="135.1" y="159.8">25</text>
<text x="196.1" y="157.3">15</text>
<text x="135.1" y="162.3">27</text>
<text x="145.8" y="178.2" transform="rotate(-90 145.8 178.2)">6</text>
<text x="148.3" y="178.6" transform="rotate(-90 148.3 178.6)">12</text>
<text x="150.9" y="178.6" transform="rotate(-90 150.9 178.6)">14</text>
<text x="153.4" y="178.6" transform="rotate(-90 153.4 178.6)">26</text>
<text x="156" y="178.6" transform="rotate(-90 156 178.6)">30</text>
<text x="158.5" y="178.6" transform="rotate(-90 158.5 178.6)">37</text>
<text x="161" y="178.6" transform="rotate(-90 161 178.6)">38</text>
<text x="163.6" y="178.6" transform="rotate(-90 163.6 178.6)">39</text>
<text x="166.1" y="178.6" transform="rotate(-90 166.1 178.6)">40</text>
<text x="168.7" y="178.6" transform="rotate(-90 168.7 178.6)">41</text>
<text x="171.2" y="178.6" transform="rotate(-90 171.2 178.6)">42</text>
<text x="173.7" y="178.6" transform="rotate(-90 173.7 178.6)">43</text>
<text x="176.3" y="178.6" transform="rotate(-90 176.3 178.6)">44</text>
<text x="178.8" y="178.6" transform="rotate(-90 178.8 178.6)">45</text>
<text x="181.4" y="178.6" transform="rotate(-90 181.4 178.6)">46</text>
<text x="183.9" y="178.6" transform="rotate(-90 183.9 178.6)">47</text>
<text x="186.4" y="178.6" transform="rotate(-90 186.4 178.6)">48</text>
</g>
<g font-size="1.4" fill="#008484">
<text x="169.4" y="118.3" transform="rotate(-90 169.4 118.3)">VCC</text>
<text x="190.4" y="119.9">ANT</text>
<text x="139.4" y="122.5">GPIO_1/SPI_V_MOSI</text>
<text x="139.4" y="125">GPI_2/ADC_2</text>
<text x="164.3" y="120.6" transform="rotate(-90 164.3 120.6)">VCC_IO</text>
<text x="139.4" y="127.5">GPI_3/ADC_3</text>
<text x="139.4" y="130.1">GPI_4/ADC_4</text>
<text x="179.3" y="130.1">GPIO_29/SPI_V_CLK</text>
<text x="180.2" y="127.5">GPIO_28/SPI_V_CS</text>
<text x="139.4" y="132.6">GPIO_5</text>
<text x="139.4" y="135.2">LPO_IN</text>
<text x="139.4" y="137.7">GPIO_8/RMII_TXEN/SPI_V_HD</text>
<text x="177.4" y="135.2">LOG_BOOT/JTAG_TDO</text>
<text x="179.5" y="132.6">GPIO_31/JTAG_TMS</text>
<text x="187.8" y="137.7">RSVD33</text>
<text x="139.4" y="140.2">GPIO_16/RMII_RXD0/DAC_16</text>
<text x="139.4" y="142.8">GPIO_17/RMII_RXD1/DAC_17</text>
<text x="179.5" y="142.8">GPIO_35/JTAG_CLK</text>
<text x="182.7" y="140.2">GPI_34/ADC_34</text>
<text x="139.4" y="145.3">GPIO_18/RMII_CRSDV</text>
<text x="139.4" y="147.9">GPIO_20/UART_RTS/RMII_TXD1/SPI_V_WP</text>
<text x="180.2" y="145.3">GPIO_36/JTAG_TDI</text>
<text x="139.4" y="150.4">GPIO_21/UART_CTS/RMII_TXD0/SPI_V_MISO</text>
<text x="139.4" y="152.9">GPIO_22/UART_TXD</text>
<text x="139.4" y="155.5">GPIO_23/UART_RXD</text>
<text x="186.8" y="152.9">RESET_N</text>
<text x="187.8" y="155.5">RSVD11</text>
<text x="139.4" y="158">GPIO_24/RMII_MDIO</text>
<text x="139.4" y="160.6">RMII_MDCLK</text>
<text x="187.8" y="158">RSVD15</text>
<text x="139.4" y="163.1">RMII_CLK/SYS_BOOT</text>
<text x="146.6" y="174.3" transform="rotate(-90 146.6 174.3)">GND6</text>
<text x="149.1" y="174.3" transform="rotate(-90 149.1 174.3)">GND12</text>
<text x="151.6" y="174.3" transform="rotate(-90 151.6 174.3)">GND14</text>
<text x="154.2" y="174.3" transform="rotate(-90 154.2 174.3)">GND26</text>
<text x="156.7" y="174.3" transform="rotate(-90 156.7 174.3)">GND30</text>
<text x="159.3" y="174.3" transform="rotate(-90 159.3 174.3)">EGP37</text>
<text x="161.8" y="174.3" transform="rotate(-90 161.8 174.3)">EGP38</text>
<text x="164.3" y="174.3" transform="rotate(-90 164.3 174.3)">EGP39</text>
<text x="166.9" y="174.3" transform="rotate(-90 166.9 174.3)">EGP40</text>
<text x="169.4" y="174.3" transform="rotate(-90 169.4 174.3)">EGP41</text>
<text x="172" y="174.3" transform="rotate(-90 172 174.3)">EGP42</text>
<text x="174.5" y="174.3" transform="rotate(-90 174.5 174.3)">EGP43</text>
<text x="177" y="174.3" transform="rotate(-90 177 174.3)">EGP44</text>
<text x="179.6" y="174.3" transform="rotate(-90 179.6 174.3)">EGP45</text>
<text x="182.1" y="174.3" transform="rotate(-90 182.1 174.3)">EGP46</text>
<text x="184.7" y="174.3" transform="rotate(-90 184.7 174.3)">EGP47</text>
<text x="187.2" y="174.3" transform="rotate(-90 187.2 174.3)">EGP48</text>
</g>
<text font-size=".5" fill="#840000" x="329" y="170.8">Mounting</text>
</svg>
